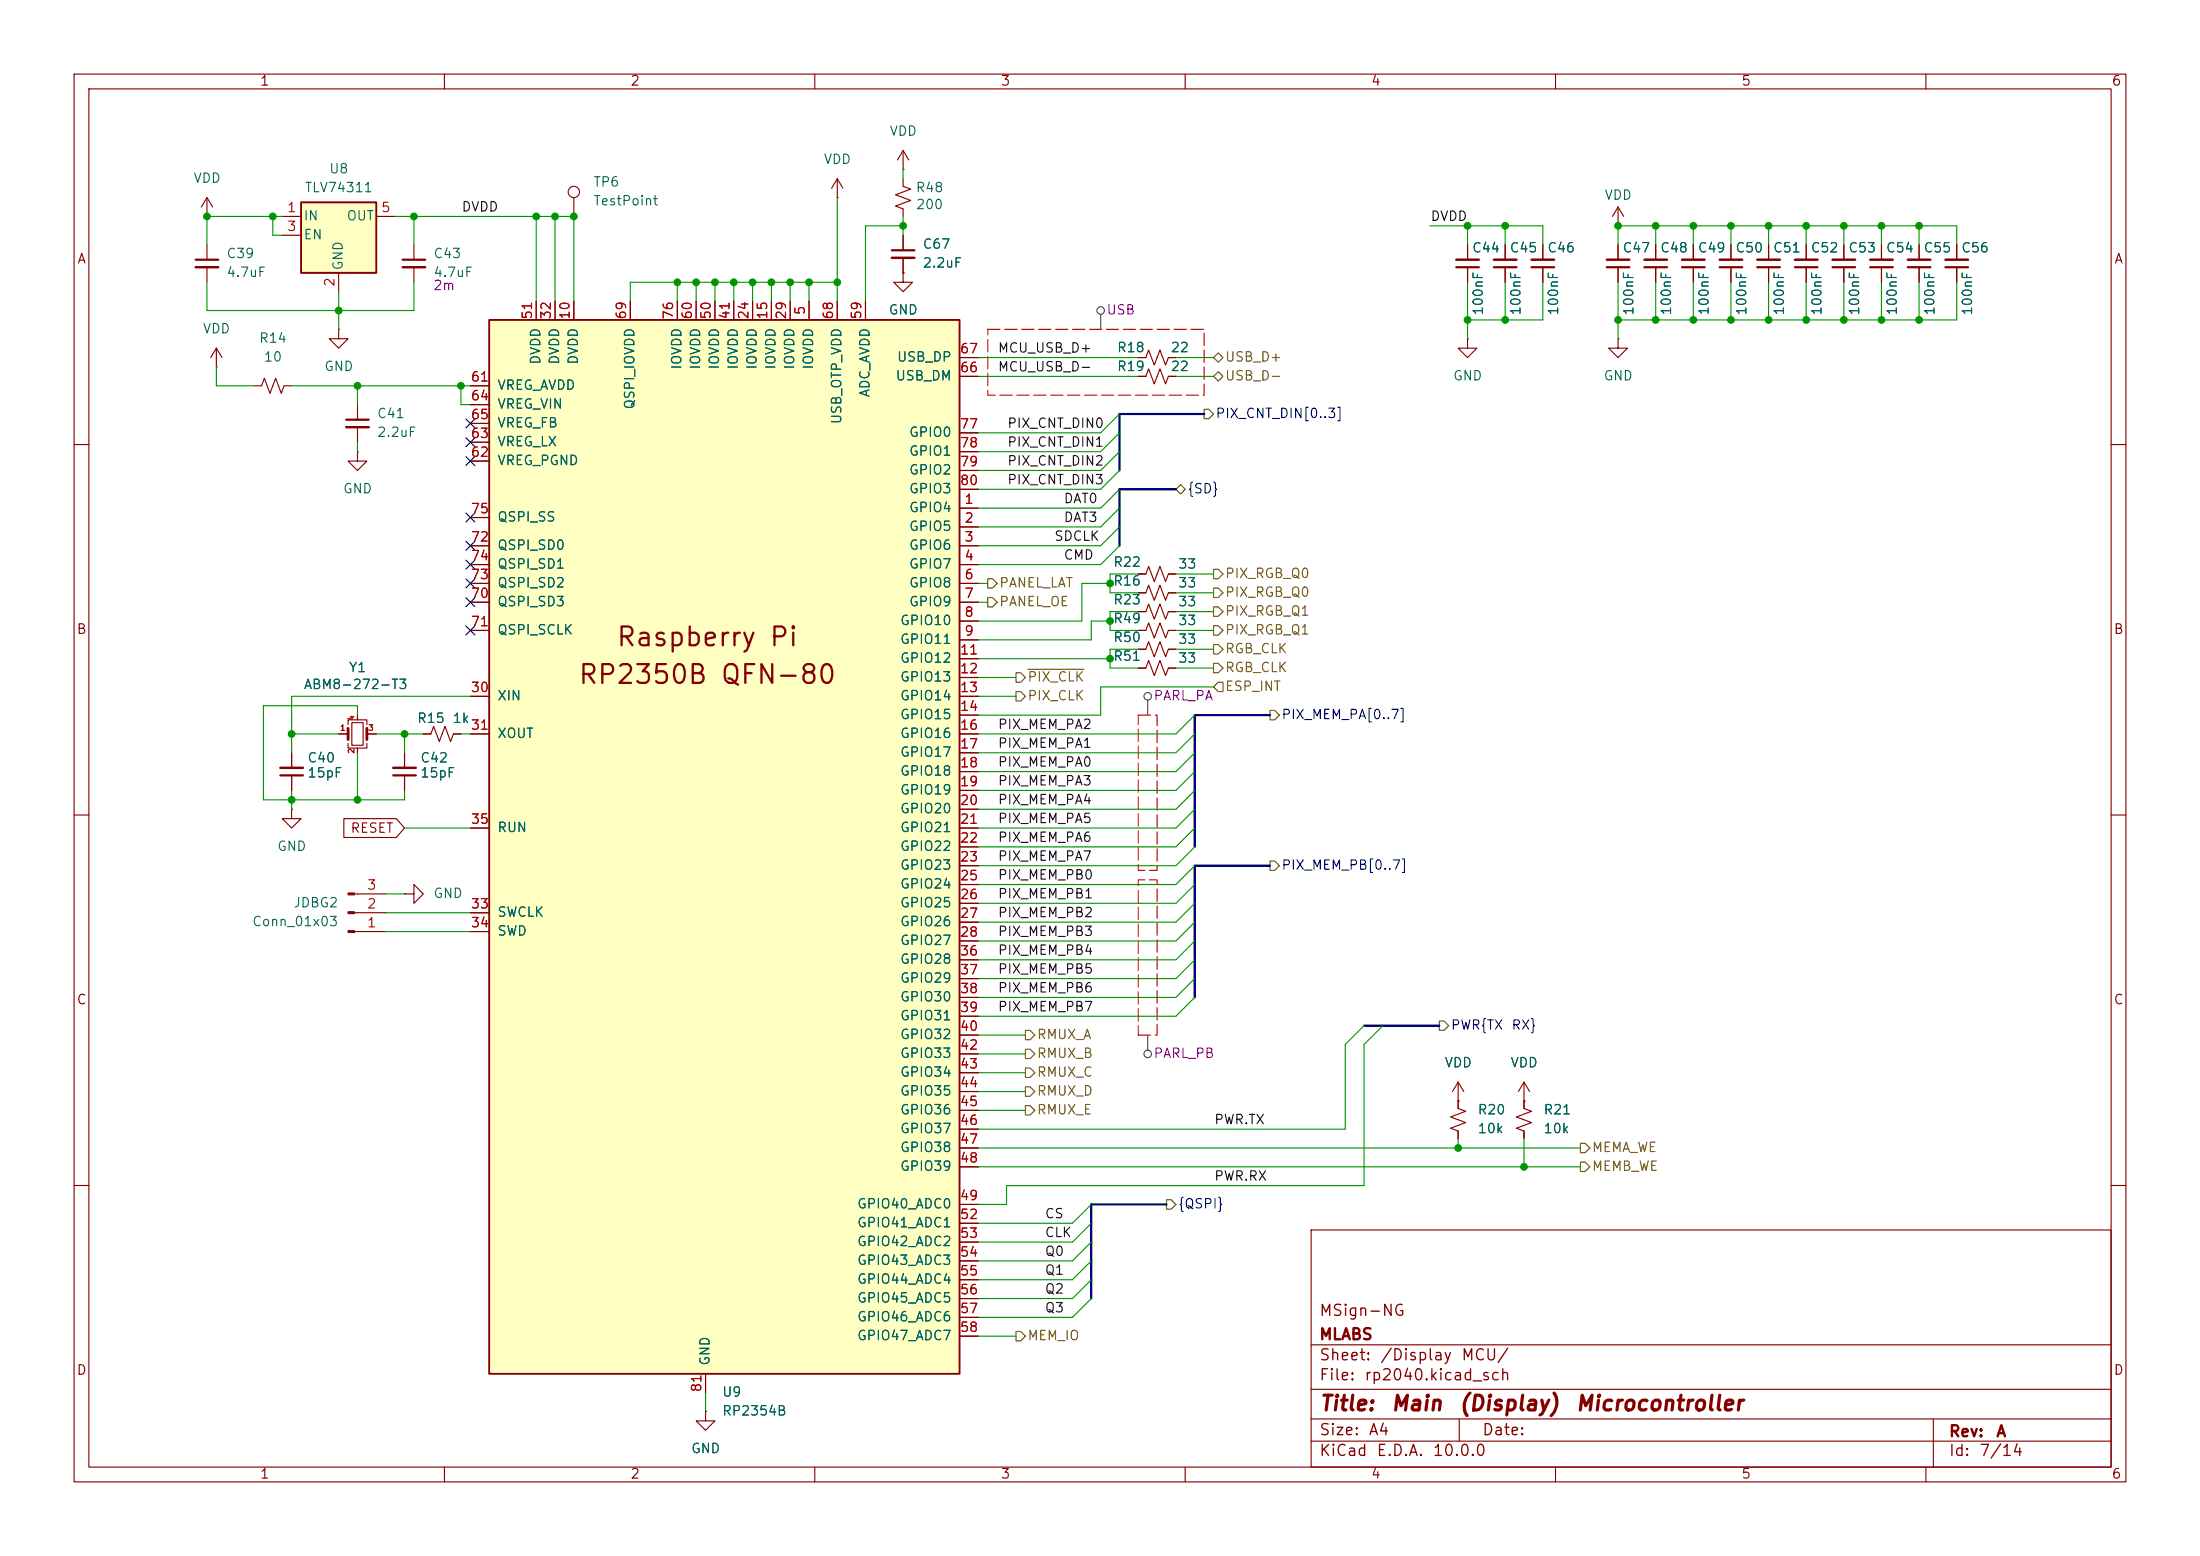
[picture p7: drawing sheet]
<svg xmlns="http://www.w3.org/2000/svg" width="297mm" height="210mm" viewBox="0 0 297 210" stroke-linecap="round" stroke-linejoin="round" font-family="sans-serif">
<g fill="none" stroke="#840000" stroke-width=".15">
<path d="M10 10h277v190h-277zM12 12h273v186h-273zM60 10v2M110 10v2M160 10v2M210 10v2M260 10v2M27.9 29.2h.1M27.9 26.7l-.7 1.2M27.9 26.7l.8 1.2M27.9 26.7v2.5M27.9 33v2.1"/>
<path d="M27.9 36.1v2M55.9 33v2.1M55.9 36.1v2M29.2 49.5h.1M29.2 47l-.8 1.3M29.2 47l.8 1.3M29.2 47v2.5M34.3 52.1h1l.4-1 .7 2 .8-2 .8 2 .4-1h1M45.7 44.5v1.2h1.3l-1.3 1.3-1.3-1.3h1.3M45.7 44.5h.1M48.3 54.6v2M48.3 57.7v2"/>
<path d="M153.7 48.3h1l.4-1.1 .7 2.1 .8-2.1 .8 2.1 .3-1h1M10 60h2M285 60h2M10 110h2M285 110h2M10 160h2M177 166h108v32h-108zM285 160h2M60 198v2M110 198v2M160 198v2M177 194.5h108"/>
<path d="M177 191.5h108M177 187.5h108M177 181.5h108M197 191.5v3M210 198v2M260 198v2M261 191.5v6.5"/>
</g>
<path d="M26.4 35.1h3.1M54.4 35.1h3M46.7 56.6h3.1" fill="none" stroke="#840000" stroke-width=".3"/>
<path d="M26.4 36.1h3.1M54.4 36.1h3M46.7 57.7h3.1" fill="none" stroke="#840000" stroke-width=".33"/>
<path d="M40.6 27.3h10.2v9.5h-10.2z" fill="#ffffc2"/>
<path d="M40.6 27.3h10.2v9.5h-10.2z" fill="none" stroke="#840000" stroke-width=".25"/>
<g fill="none" stroke="#840000" stroke-width=".15">
<path d="M38.1 29.2h2.5M38.1 31.8h2.5M45.7 36.8v2.6M50.8 29.2h2.5M198.1 33v2.1M198.1 36.1v2M203.2 33v2.1M203.2 36.1v2M208.3 33v2.1M208.3 36.1v2M218.4 30.5h.1M218.4 27.9v2.6"/>
<path d="M218.4 33v2.1M218.4 36.1v2M218.4 27.9l-.7 1.3M218.4 27.9l.8 1.3M238.8 33v2.1M238.8 36.1v2M243.8 33v2.1M243.8 36.1v2M248.9 33v2.1M248.9 36.1v2M254 33v2.1M254 36.1v2"/>
<path d="M259.1 33v2.1M259.1 36.1v2M264.2 33v2.1M264.2 36.1v2M153.7 50.8h1l.4-1 .7 2 .8-2 .8 2 .3-1h1M198.1 45.7v1.3h1.3l-1.3 1.3-1.3-1.3h1.3M198.1 45.7h.1M218.4 45.7v1.3h1.3l-1.3 1.3-1.2-1.3h1.2M218.4 45.7h.1M48.3 61v1.2h1.2l-1.2 1.3-1.3-1.3h1.3M48.3 61h.1M45.7 99.1h1.3"/>
<path d="M47 97.8v-.6h2.5v.6M47.5 97.5h1.5v3.1h-1.5zM48.3 96.5v.7M49.5 99.1h1.3M57.1 99.1h1.1l.3-1.1 .8 2.1 .8-2.1 .7 2.1 .4-1h1M153.7 82.6h1l.4-1.1 .7 2.1 .8-2.1 .8 2.1 .3-1h1M39.4 109.2v1.3h1.2l-1.2 1.3-1.3-1.3h1.3M39.4 109.2h.1M47 100.3v.7h2.5v-.7M48.3 101v.6M196.8 148.6h.1M196.8 146.1v3.5l1.1 .4-2.1 .7 2.1 .8-2.1 .8 1 .4v1"/>
<path d="M196.8 146.1l-.7 1.2M196.8 146.1l.8 1.2M205.7 148.6h.1M205.7 146.1v3.5l1.1 .4-2.1 .7 2.1 .8-2.1 .8 1 .4v1M205.7 146.1l-.7 1.2M205.7 146.1l.8 1.2M95.2 190.5v1.3h1.3l-1.3 1.2-1.2-1.2h1.2M95.2 190.5h.1"/>
</g>
<path d="M47 98.3v1.5M49.5 98.3v1.5" fill="none" stroke="#840000" stroke-width=".38"/>
<path d="M196.6 36.1h3M201.7 36.1h3M206.8 36.1h3M216.9 36.1h3.1M237.2 36.1h3.1M242.3 36.1h3.1M247.4 36.1h3M252.5 36.1h3M257.6 36.1h3M262.6 36.1h3.1" fill="none" stroke="#840000" stroke-width=".3"/>
<path d="M196.6 35.1h3M201.7 35.1h3M206.8 35.1h3M216.9 35.1h3.1M237.2 35.1h3.1M242.3 35.1h3.1M247.4 35.1h3M252.5 35.1h3M257.6 35.1h3M262.6 35.1h3.1" fill="none" stroke="#840000" stroke-width=".33"/>
<path d="M66 43.2h63.5v142.2h-63.5z" fill="#ffffc2"/>
<path d="M66 43.2h63.5v142.2h-63.5z" fill="none" stroke="#840000" stroke-width=".25"/>
<g fill="none" stroke="#840000" stroke-width=".15">
<path d="M77.5 26.7v2.5M113 26.7h.1M113 24.1v2.6M113 24.1l-.7 1.3M113 24.1l.8 1.3M121.9 36.8v1.3h1.3l-1.3 1.3-1.3-1.3h1.3M121.9 36.8h.1M121.9 24.1v1l1 .4-2 .8 2 .8-2 .7 1 .4v1M121.9 22.9h.1M121.9 20.3v2.6M121.9 31.8v2M121.9 34.8v2"/>
<path d="M121.9 20.3l-.7 1.3M121.9 20.3l.8 1.3M198.1 33v2.1M198.1 36.1v2M203.2 33v2.1M203.2 36.1v2M208.3 33v2.1M208.3 36.1v2M218.4 33v2.1M218.4 36.1v2M223.5 33v2.1M223.5 36.1v2"/>
<path d="M228.6 33v2.1M228.6 36.1v2M233.7 33v2.1M233.7 36.1v2M238.8 33v2.1M238.8 36.1v2M243.8 33v2.1M243.8 36.1v2M248.9 33v2.1M248.9 36.1v2M254 33v2.1M254 36.1v2"/>
<path d="M259.1 33v2.1M259.1 36.1v2M264.2 33v2.1M264.2 36.1v2M63.5 52.1h2.5M63.5 59.7h2.5M63.5 54.6h2.5M63.5 57.2h2.5M72.4 40.6v2.6M74.9 40.6v2.6M77.5 40.6v2.6M85.1 40.6v2.6"/>
<path d="M91.4 40.6v2.6M94 40.6v2.6M96.5 40.6v2.6M99.1 40.6v2.6M101.6 40.6v2.6M104.1 40.6v2.6M106.7 40.6v2.6M109.2 40.6v2.6M113 40.6v2.6M116.8 40.6v2.6M129.5 50.8h2.6M129.5 48.3h2.6"/>
<path d="M129.5 58.4h2.6M153.7 50.8h1M153.7 48.3h1M157.7 50.8h1M157.7 48.3h1M63.5 73.7h2.5M63.5 76.2h2.5M63.5 78.7h2.5M63.5 62.2h2.5M63.5 69.9h2.5M129.5 68.6h2.6M129.5 71.1h2.6"/>
<path d="M129.5 73.7h2.6M129.5 76.2h2.6M129.5 78.7h2.6M129.5 61h2.6M129.5 63.5h2.6M129.5 66h2.6M153.7 77.5h1l.4-1 .7 2 .8-2 .8 2 .3-1h1M45.7 99.1h1.3M48.3 96.5v.7M49.5 99.1h1.3M57.1 99.1h1.1M61.2 99.1h1"/>
<path d="M63.5 81.3h2.5M63.5 94h2.5M63.5 99.1h2.5M63.5 85.1h2.5M129.5 81.3h2.6M129.5 83.8h2.6M129.5 86.4h2.6M129.5 88.9h2.6M129.5 91.4h2.6M129.5 94h2.6M129.5 96.5h2.6M129.5 99.1h2.6"/>
<path d="M153.7 87.6h1l.4-1 .7 2 .8-2 .8 2 .3-1h1M153.7 80h1l.4-1 .7 2 .8-2 .8 2 .3-1h1M153.7 85.1h1l.4-1 .7 2 .8-2 .8 2 .3-1h1M153.7 90.2h1l.4-1 .7 2 .8-2 .8 2 .3-1h1M153.7 82.6h1M157.7 82.6h1M39.4 101.6v2M39.4 104.6v2.1M46.4 110.5h7.1l1.1 1.3-1.1 1.2h-7.1zM48.3 101v.6M54.6 101.6v2M54.6 104.6v2.1"/>
<path d="M63.5 111.8h2.5M129.5 101.6h2.6M129.5 104.1h2.6M129.5 106.7h2.6M129.5 109.2h2.6M129.5 111.8h2.6M129.5 114.3h2.6M129.5 116.8h2.6M129.5 119.4h2.6M47.9 123.2h4.2M47.9 125.7h4.2M47.9 120.7h4.2"/>
<path d="M54.6 120.7h1.3v-1.3l1.2 1.3-1.2 1.2v-1.2M54.6 120.7h.1M63.5 123.2h2.5M63.5 125.7h2.5M129.5 121.9h2.6M129.5 124.5h2.6M129.5 127h2.6M129.5 129.5h2.6M129.5 132.1h2.6M129.5 134.6h2.6M129.5 137.2h2.6M129.5 139.7h2.6"/>
<path d="M129.5 142.2h2.6M129.5 144.8h2.6M129.5 147.3h2.6M129.5 149.9h2.6M129.5 152.4h2.6M129.5 154.9h2.6M129.5 157.5h2.6M196.8 148.6h.1M196.8 148.6v1M196.8 152.7v1M205.7 148.6h.1M205.7 148.6v1"/>
<path d="M205.7 152.7v1M129.5 162.6h2.6M129.5 165.1h2.6M129.5 167.6h2.6M129.5 170.2h2.6M129.5 172.7h2.6M129.5 175.3h2.6M129.5 177.8h2.6M95.2 190.5h.1M95.2 185.4v2.6M129.5 180.3h2.6"/>
<circle cx="77.5" cy="25.9" r=".76"/>
</g>
<path d="M120.4 33.8h3M222 36.1h3M227.1 36.1h3M232.2 36.1h3M37.8 104.6h3.1M53.1 104.6h3" fill="none" stroke="#840000" stroke-width=".3"/>
<path d="M120.4 34.8h3M222 35.1h3M227.1 35.1h3M232.2 35.1h3M37.8 103.6h3.1M53.1 103.6h3" fill="none" stroke="#840000" stroke-width=".33"/>
<g fill="#840000" stroke="#840000" stroke-width=".15">
<path d="M47 125.6h.9v.3h-.9z"/>
<path d="M47 123.1h.9v.2h-.9z"/>
<path d="M47 120.5h.9v.3h-.9z"/>
</g>
<g fill="none" stroke="#484848" stroke-width=".15">
<path d="M148.6 42.4v2.1M154.9 94.5v2M154.9 139.7v2"/>
<circle cx="148.6" cy="41.9" r=".51"/>
<circle cx="154.9" cy="94" r=".51"/>
<circle cx="154.9" cy="142.2" r=".51"/>
</g>
<path d="M133.3 44.5h29.3v8.8h-29.3v-8.8M153.7 96.5h2.5v21h-2.5v-21M153.7 139.7h2.5v-21h-2.5v21" fill="none" stroke="#f00" stroke-width=".15" stroke-dasharray="1.7 .6"/>
<g fill="none" stroke="#725600" stroke-width=".15">
<path d="M162.6 55.2h.6l.6 .7-.6 .6h-.6zM163.8 50.8l.7-.6 .6 .6-.6 .6zM163.8 48.3l.7-.7 .6 .7-.6 .6zM133.3 78.1h.7l.6 .6-.6 .7h-.7zM158.7 66l.7-.6 .6 .6-.6 .7zM163.8 79.4h.7l.6 .6-.6 .6h-.7zM163.8 76.8h.7l.6 .7-.6 .6h-.7zM133.3 80.6h.7l.6 .7-.6 .6h-.7zM137.2 93.3h.6l.6 .7-.6 .6h-.6zM137.2 90.8h.6l.6 .6-.6 .7h-.6zM138.7 90.3h7.6M163.8 84.5h.7l.6 .6-.6 .6h-.7z"/>
<path d="M163.8 89.5h.7l.6 .7-.6 .6h-.7zM163.8 87h.7l.6 .6-.6 .7h-.7zM163.8 81.9h.7l.6 .7-.6 .6h-.7zM164.5 92.1h.6v1.2h-.6l-.7-.6zM171.4 95.9h.7l.6 .6-.6 .7h-.7zM171.4 116.2h.7l.6 .6-.6 .7h-.7zM138.4 139.1h.7l.6 .6-.6 .6h-.7zM194.3 137.8h.6l.7 .6-.7 .7h-.6zM138.4 146.7h.7l.6 .6-.6 .7h-.7zM138.4 144.1h.7l.6 .7-.6 .6h-.7zM138.4 149.2h.7l.6 .7-.6 .6h-.7zM138.4 141.6h.7l.6 .6-.6 .7h-.7z"/>
<path d="M213.4 154.3h.6l.6 .6-.6 .7h-.6zM213.4 156.8h.6l.6 .7-.6 .6h-.6zM137.2 179.7h.6l.6 .6-.6 .7h-.6zM157.5 161.9h.6l.6 .7-.6 .6h-.6z"/>
</g>
<path d="M162.6 55.9h-11.5v7.6M158.7 66h-7.6v7.7M171.4 96.5h-10.1v17.8M171.4 116.8h-10.1v17.8M184.1 138.4h10.2M157.5 162.6h-10.2v12.7" fill="none" stroke="#000084" stroke-width=".3"/>
<g fill="none" stroke="#009600" stroke-width=".15">
<path d="M27.9 38.1v3.8h28v-3.8M36.8 29.2v2.6h1.3M38.1 29.2h-10.2v3.8M45.7 39.4v5.1M53.3 29.2h24.2v11.4M55.9 29.2v3.8M72.4 29.2v11.4M74.9 29.2v11.4M91.4 38.1v2.5M94 38.1v2.5M96.5 38.1v2.5M99.1 38.1v2.5"/>
<path d="M101.6 38.1v2.5M104.1 38.1v2.5M106.7 38.1v2.5M109.2 38.1v2.5M113 26.7v13.9M113 38.1h-27.9v2.5M121.9 30.5h-5.1v10.1M121.9 22.9v1.2M121.9 29.2v2.6M193 30.5h15.3v2.5M198.1 30.5v2.5M198.1 38.1v7.6"/>
<path d="M203.2 30.5v2.5M203.2 38.1v5.1M208.3 38.1v5.1h-10.2M218.4 33v-2.5h45.8v2.5M218.4 38.1v7.6M223.5 30.5v2.5M223.5 38.1v5.1M228.6 30.5v2.5M228.6 38.1v5.1M233.7 30.5v2.5M233.7 38.1v5.1M238.8 30.5v2.5"/>
<path d="M238.8 38.1v5.1M243.8 30.5v2.5M243.8 38.1v5.1M248.9 30.5v2.5M248.9 38.1v5.1M254 30.5v2.5M254 38.1v5.1M259.1 30.5v2.5M259.1 38.1v5.1M264.2 38.1v5.1h-45.8M29.2 49.5v2.6h5.1M39.4 52.1h24.1"/>
<path d="M48.3 52.1v2.5M48.3 59.7v1.3M62.2 52.1v2.5h1.3M132.1 50.8h21.6M132.1 48.3h21.6M151.1 58.4l-2.5 2.6h-16.5M151.1 55.9l-2.5 2.5h-16.5M158.7 50.8h5.1M158.7 48.3h5.1M132.1 78.7h1.2M149.9 78.7h-3.9v5.1h-13.9M151.1 61l-2.5 2.5h-16.5"/>
<path d="M151.1 63.5l-2.5 2.5h-16.5M151.1 73.7l-2.5 2.5h-16.5M151.1 68.6l-2.5 2.5h-16.5M151.1 66l-2.5 2.6h-16.5M151.1 71.1l-2.5 2.6h-16.5M153.7 77.5h-3.8v2.5h3.8M158.7 77.5h5.1M39.4 99.1h6.3M48.3 96.5v-1.2h-12.7v12.7h19v-1.3M50.8 99.1h6.3M54.6 99.1v2.5M62.2 99.1h1.3"/>
<path d="M63.5 94h-24.1v7.6M132.1 94h5.1M132.1 91.4h5.1M132.1 81.3h1.2M132.1 88.9h17.8M149.9 83.8h-2.6v2.6h-15.2M153.7 82.6h-3.8v2.5h3.8M153.7 87.6h-3.8v2.6h3.8M158.7 85.1h5.1M158.7 80h5.1M158.7 82.6h5.1M158.7 87.6h5.1"/>
<path d="M158.7 90.2h5.1M161.3 96.5l-2.6 2.6h-26.6M161.3 99.1l-2.6 2.5h-26.6M163.8 92.7h-15.2v3.8h-16.5M39.4 106.7v2.5M48.3 101.6v6.4M54.6 111.8h8.9M161.3 109.2l-2.6 2.6h-26.6M161.3 106.7l-2.6 2.5h-26.6M161.3 114.3l-2.6 2.5h-26.6M161.3 116.8l-2.6 2.6h-26.6M161.3 111.8l-2.6 2.5h-26.6"/>
<path d="M161.3 101.6l-2.6 2.5h-26.6M161.3 104.1l-2.6 2.6h-26.6M161.3 119.4l-2.6 2.5h-26.6M52.1 125.7h11.4M52.1 120.7h2.5M52.1 123.2h11.4M132.1 139.7h6.3M161.3 134.6l-2.6 2.6h-26.6M161.3 127l-2.6 2.5h-26.6M161.3 132.1l-2.6 2.5h-26.6M161.3 124.5l-2.6 2.5h-26.6M161.3 129.5l-2.6 2.6h-26.6"/>
<path d="M161.3 121.9l-2.6 2.6h-26.6M184.1 138.4l-2.5 2.6v11.4h-49.5M186.7 138.4l-2.6 2.6v19h-48.2v2.6h-3.8M132.1 157.5h81.3M132.1 154.9h81.3M132.1 144.8h6.3M132.1 149.9h6.3M132.1 147.3h6.3M132.1 142.2h6.3M196.8 153.7v1.2M205.7 153.7v3.8M147.3 162.6l-2.5 2.5h-12.7"/>
<path d="M147.3 175.3l-2.5 2.5h-12.7M147.3 172.7l-2.5 2.6h-12.7M147.3 167.6l-2.5 2.6h-12.7M147.3 165.1l-2.5 2.5h-12.7M147.3 170.2l-2.5 2.5h-12.7M95.2 188v2.5M132.1 180.3h5.1"/>
</g>
<g fill="none" stroke="#000084" stroke-width=".15">
<path d="M62.9 56.5l1.2 1.3M62.9 59.1l1.2 1.2M64.1 56.5l-1.2 1.3M64.1 59.1l-1.2 1.2M62.9 61.6l1.2 1.2M62.9 69.2l1.2 1.3M62.9 73.1l1.2 1.2M62.9 78.1l1.2 1.2M62.9 75.6l1.2 1.2M64.1 61.6l-1.2 1.2M64.1 69.2l-1.2 1.3M64.1 73.1l-1.2 1.2"/>
<path d="M64.1 78.1l-1.2 1.2M64.1 75.6l-1.2 1.2M62.9 84.5l1.2 1.2M62.9 80.7l1.2 1.2M64.1 84.5l-1.2 1.2M64.1 80.7l-1.2 1.2"/>
</g>
<g fill="#009600" stroke="#009600" stroke-width=".14">
<circle cx="223.5" cy="43.2" r=".46"/>
<circle cx="228.6" cy="43.2" r=".46"/>
<circle cx="233.7" cy="30.5" r=".46"/>
<circle cx="238.8" cy="30.5" r=".46"/>
<circle cx="238.8" cy="43.2" r=".46"/>
<circle cx="233.7" cy="43.2" r=".46"/>
<circle cx="228.6" cy="30.5" r=".46"/>
<circle cx="196.8" cy="154.9" r=".46"/>
<circle cx="205.7" cy="157.5" r=".46"/>
<circle cx="149.9" cy="83.8" r=".46"/>
<circle cx="149.9" cy="88.9" r=".46"/>
<circle cx="203.2" cy="30.5" r=".46"/>
<circle cx="198.1" cy="30.5" r=".46"/>
<circle cx="203.2" cy="43.2" r=".46"/>
<circle cx="218.4" cy="43.2" r=".46"/>
<circle cx="198.1" cy="43.2" r=".46"/>
<circle cx="223.5" cy="30.5" r=".46"/>
<circle cx="218.4" cy="30.5" r=".46"/>
<circle cx="248.9" cy="43.2" r=".46"/>
<circle cx="254" cy="43.2" r=".46"/>
<circle cx="248.9" cy="30.5" r=".46"/>
<circle cx="243.8" cy="30.5" r=".46"/>
<circle cx="254" cy="30.5" r=".46"/>
<circle cx="259.1" cy="30.5" r=".46"/>
<circle cx="243.8" cy="43.2" r=".46"/>
<circle cx="259.1" cy="43.2" r=".46"/>
<circle cx="91.4" cy="38.1" r=".46"/>
<circle cx="77.5" cy="29.2" r=".46"/>
<circle cx="62.2" cy="52.1" r=".46"/>
<circle cx="55.9" cy="29.2" r=".46"/>
<circle cx="72.4" cy="29.2" r=".46"/>
<circle cx="74.9" cy="29.2" r=".46"/>
<circle cx="48.3" cy="52.1" r=".46"/>
<circle cx="27.9" cy="29.2" r=".46"/>
<circle cx="36.8" cy="29.2" r=".46"/>
<circle cx="45.7" cy="41.9" r=".46"/>
<circle cx="39.4" cy="108" r=".46"/>
<circle cx="54.6" cy="99.1" r=".46"/>
<circle cx="39.4" cy="99.1" r=".46"/>
<circle cx="48.3" cy="108" r=".46"/>
<circle cx="104.1" cy="38.1" r=".46"/>
<circle cx="101.6" cy="38.1" r=".46"/>
<circle cx="106.7" cy="38.1" r=".46"/>
<circle cx="109.2" cy="38.1" r=".46"/>
<circle cx="121.9" cy="30.5" r=".46"/>
<circle cx="96.5" cy="38.1" r=".46"/>
<circle cx="99.1" cy="38.1" r=".46"/>
<circle cx="94" cy="38.1" r=".46"/>
<circle cx="113" cy="38.1" r=".46"/>
<circle cx="149.9" cy="78.7" r=".46"/>
</g>
<g font-size="2.5" fill="#840000">
<text x="83.1" y="87.9">Raspberry</text>
<text x="103.7" y="87.9">Pi</text>
<text x="77.9" y="92.9">RP2350B</text>
<text x="97.1" y="92.9">QFN-80</text>
</g>
<g font-size="2" fill="#840000">
<text x="178" y="190.9">Title:</text>
<text x="187.7" y="190.9">Main</text>
<text x="196.8" y="190.9">(Display)</text>
<text x="212.6" y="190.9">Microcontroller</text>
</g>
<g font-size="1.5" fill="#840000">
<text x="178" y="178">MSign-NG</text>
<text x="178" y="184">Sheet:</text>
<text x="178" y="181.2">MLABS</text>
<text x="186.2" y="184">/Display</text>
<text x="197.2" y="184">MCU/</text>
<text x="178" y="186.7">File:</text>
<text x="184.1" y="186.7">rp2040.kicad_sch</text>
<text x="178" y="196.9">KiCad</text>
<text x="178" y="194.1">Size:</text>
<text x="184.7" y="194.1">A4</text>
<text x="185.7" y="196.9">E.D.A.</text>
<text x="193.3" y="196.9">10.0.0</text>
<text x="200" y="194.1">Date:</text>
<text x="263" y="194.3">Rev:</text>
<text x="263" y="196.9">Id:</text>
<text x="267.1" y="196.9">7/14</text>
<text x="269.4" y="194.3">A</text>
</g>
<g font-size="1.3" fill="#840000">
<text x="35" y="11.9">1</text>
<text x="85" y="11.9">2</text>
<text x="135" y="11.9">3</text>
<text x="185" y="11.9">4</text>
<text x="235" y="11.9">5</text>
<text x="285" y="11.9">6</text>
<text x="10.3" y="35.9">A</text>
<text x="285.3" y="35.9">A</text>
<text x="10.3" y="85.9">B</text>
<text x="285.3" y="85.9">B</text>
<text x="47.2" y="112.7">RESET</text>
<text x="10.3" y="135.9">C</text>
<text x="285.3" y="135.9">C</text>
<text x="10.3" y="185.9">D</text>
<text x="285.3" y="185.9">D</text>
<text x="35" y="199.9">1</text>
<text x="85" y="199.9">2</text>
<text x="135" y="199.9">3</text>
<text x="185" y="199.9">4</text>
<text x="235" y="199.9">5</text>
<text x="285" y="199.9">6</text>
</g>
<g font-size="1.3" fill="#006464">
<text x="44.3" y="23.7">U8</text>
<text x="111.1" y="22.5">VDD</text>
<text x="120" y="18.6">VDD</text>
<text x="26" y="25">VDD</text>
<text x="41.1" y="26.3">TLV74311</text>
<text x="80" y="25.5">TP6</text>
<text x="80" y="28">TestPoint</text>
<text x="123.5" y="26.3">R48</text>
<text x="123.6" y="28.5">200</text>
<text x="216.5" y="27.3">VDD</text>
<text x="30.5" y="35.2">C39</text>
<text x="40.9" y="30.1">IN</text>
<text x="40.9" y="32.6">EN</text>
<text x="46.7" y="30.1">OUT</text>
<text x="58.4" y="35.2">C43</text>
<text x="124.5" y="33.9">C67</text>
<text x="198.6" y="34.4">C44</text>
<text x="203.7" y="34.4">C45</text>
<text x="208.8" y="34.4">C46</text>
<text x="219" y="34.4">C47</text>
<text x="224" y="34.4">C48</text>
<text x="229.1" y="34.4">C49</text>
<text x="234.2" y="34.4">C50</text>
<text x="239.3" y="34.4">C51</text>
<text x="244.4" y="34.4">C52</text>
<text x="249.4" y="34.4">C53</text>
<text x="254.5" y="34.4">C54</text>
<text x="259.6" y="34.4">C55</text>
<text x="264.7" y="34.4">C56</text>
<text x="30.5" y="37.7">4.7uF</text>
<text x="46.6" y="36.6" transform="rotate(-90 46.6 36.6)">GND</text>
<text x="58.4" y="37.7">4.7uF</text>
<text x="124.5" y="36.4">2.2uF</text>
<text x="27.3" y="45.3">VDD</text>
<text x="34.9" y="46.6">R14</text>
<text x="119.9" y="42.8">GND</text>
<text x="150.7" y="47.9">R18</text>
<text x="157.9" y="47.9">22</text>
<text x="200.5" y="42.7" transform="rotate(-90 200.5 42.7)">100nF</text>
<text x="205.6" y="42.7" transform="rotate(-90 205.6 42.7)">100nF</text>
<text x="210.7" y="42.7" transform="rotate(-90 210.7 42.7)">100nF</text>
<text x="220.8" y="42.7" transform="rotate(-90 220.8 42.7)">100nF</text>
<text x="225.9" y="42.7" transform="rotate(-90 225.9 42.7)">100nF</text>
<text x="231" y="42.7" transform="rotate(-90 231 42.7)">100nF</text>
<text x="236.1" y="42.7" transform="rotate(-90 236.1 42.7)">100nF</text>
<text x="241.1" y="42.7" transform="rotate(-90 241.1 42.7)">100nF</text>
<text x="246.2" y="42.7" transform="rotate(-90 246.2 42.7)">100nF</text>
<text x="251.3" y="42.7" transform="rotate(-90 251.3 42.7)">100nF</text>
<text x="256.4" y="42.7" transform="rotate(-90 256.4 42.7)">100nF</text>
<text x="261.5" y="42.7" transform="rotate(-90 261.5 42.7)">100nF</text>
<text x="266.5" y="42.7" transform="rotate(-90 266.5 42.7)">100nF</text>
<text x="35.5" y="49.1">10</text>
<text x="43.7" y="50.4">GND</text>
<text x="67.1" y="52.9">VREG_AVDD</text>
<text x="73.3" y="49.3" transform="rotate(-90 73.3 49.3)">DVDD</text>
<text x="75.8" y="49.3" transform="rotate(-90 75.8 49.3)">DVDD</text>
<text x="78.3" y="49.3" transform="rotate(-90 78.3 49.3)">DVDD</text>
<text x="92.3" y="50" transform="rotate(-90 92.3 50)">IOVDD</text>
<text x="94.8" y="50" transform="rotate(-90 94.8 50)">IOVDD</text>
<text x="97.4" y="50" transform="rotate(-90 97.4 50)">IOVDD</text>
<text x="99.9" y="50" transform="rotate(-90 99.9 50)">IOVDD</text>
<text x="102.5" y="50" transform="rotate(-90 102.5 50)">IOVDD</text>
<text x="105" y="50" transform="rotate(-90 105 50)">IOVDD</text>
<text x="107.5" y="50" transform="rotate(-90 107.5 50)">IOVDD</text>
<text x="110.1" y="50" transform="rotate(-90 110.1 50)">IOVDD</text>
<text x="117.7" y="53.7" transform="rotate(-90 117.7 53.7)">ADC_AVDD</text>
<text x="120.8" y="51.7">USB_DM</text>
<text x="121" y="49.1">USB_DP</text>
<text x="150.7" y="50.4">R19</text>
<text x="157.9" y="50.4">22</text>
<text x="196.1" y="51.7">GND</text>
<text x="216.4" y="51.7">GND</text>
<text x="50.8" y="56.7">C41</text>
<text x="50.8" y="59.3">2.2uF</text>
<text x="67.1" y="55.5">VREG_VIN</text>
<text x="67.1" y="58">VREG_FB</text>
<text x="86" y="55.3" transform="rotate(-90 86 55.3)">QSPI_IOVDD</text>
<text x="113.9" y="57.3" transform="rotate(-90 113.9 57.3)">USB_OTP_VDD</text>
<text x="122.6" y="59.3">GPIO0</text>
<text x="67.1" y="63.1">VREG_PGND</text>
<text x="67.1" y="60.6">VREG_LX</text>
<text x="122.6" y="61.8">GPIO1</text>
<text x="122.6" y="64.4">GPIO2</text>
<text x="46.2" y="66.9">GND</text>
<text x="67.1" y="70.7">QSPI_SS</text>
<text x="122.6" y="69.4">GPIO4</text>
<text x="122.6" y="72">GPIO5</text>
<text x="122.6" y="66.9">GPIO3</text>
<text x="67.1" y="74.5">QSPI_SD0</text>
<text x="67.1" y="77.1">QSPI_SD1</text>
<text x="122.6" y="74.5">GPIO6</text>
<text x="122.6" y="77.1">GPIO7</text>
<text x="150.2" y="76.8">R22</text>
<text x="159" y="77.1">33</text>
<text x="67.1" y="82.1">QSPI_SD3</text>
<text x="67.1" y="79.6">QSPI_SD2</text>
<text x="122.6" y="79.6">GPIO8</text>
<text x="122.6" y="82.1">GPIO9</text>
<text x="150.2" y="81.9">R23</text>
<text x="150.2" y="79.3">R16</text>
<text x="159" y="82.1">33</text>
<text x="159" y="79.6">33</text>
<text x="67.1" y="86">QSPI_SCLK</text>
<text x="121.4" y="84.7">GPIO10</text>
<text x="121.4" y="87.2">GPIO11</text>
<text x="121.4" y="89.8">GPIO12</text>
<text x="150.2" y="87">R50</text>
<text x="150.2" y="84.4">R49</text>
<text x="150.2" y="89.5">R51</text>
<text x="159" y="87.2">33</text>
<text x="159" y="84.7">33</text>
<text x="159" y="89.8">33</text>
<text x="40.9" y="93.3">ABM8-272-T3</text>
<text x="47" y="91">Y1</text>
<text x="67.1" y="94.8">XIN</text>
<text x="121.4" y="92.3">GPIO13</text>
<text x="121.4" y="94.8">GPIO14</text>
<text x="56.2" y="97.9">R15</text>
<text x="61" y="97.9">1k</text>
<text x="67.1" y="99.9">XOUT</text>
<text x="121.4" y="97.4">GPIO15</text>
<text x="121.4" y="99.9">GPIO16</text>
<text x="41.4" y="103.2">C40</text>
<text x="41.4" y="105.3">15pF</text>
<text x="56.7" y="103.2">C42</text>
<text x="56.7" y="105.3">15pF</text>
<text x="121.4" y="102.5">GPIO17</text>
<text x="121.4" y="105">GPIO18</text>
<text x="121.4" y="107.5">GPIO19</text>
<text x="67.1" y="112.6">RUN</text>
<text x="121.4" y="110.1">GPIO20</text>
<text x="121.4" y="112.6">GPIO21</text>
<text x="37.3" y="115.2">GND</text>
<text x="121.4" y="115.2">GPIO22</text>
<text x="121.4" y="117.7">GPIO23</text>
<text x="34" y="125.3">Conn_01x03</text>
<text x="39.5" y="122.8">JDBG2</text>
<text x="58.4" y="121.5">GND</text>
<text x="67.1" y="124.1">SWCLK</text>
<text x="121.4" y="120.2">GPIO24</text>
<text x="121.4" y="122.8">GPIO25</text>
<text x="121.4" y="125.3">GPIO26</text>
<text x="67.1" y="126.6">SWD</text>
<text x="121.4" y="127.9">GPIO27</text>
<text x="121.4" y="130.4">GPIO28</text>
<text x="121.4" y="132.9">GPIO29</text>
<text x="121.4" y="135.5">GPIO30</text>
<text x="121.4" y="138">GPIO31</text>
<text x="121.4" y="140.6">GPIO32</text>
<text x="121.4" y="143.1">GPIO33</text>
<text x="121.4" y="145.6">GPIO34</text>
<text x="121.4" y="148.2">GPIO35</text>
<text x="194.9" y="144.4">VDD</text>
<text x="203.8" y="144.4">VDD</text>
<text x="121.4" y="150.7">GPIO36</text>
<text x="121.4" y="153.3">GPIO37</text>
<text x="121.4" y="155.8">GPIO38</text>
<text x="199.4" y="153.3">10k</text>
<text x="199.4" y="150.7">R20</text>
<text x="208.3" y="153.3">10k</text>
<text x="208.3" y="150.7">R21</text>
<text x="121.4" y="158.3">GPIO39</text>
<text x="115.6" y="163.4">GPIO40_ADC0</text>
<text x="115.6" y="166">GPIO41_ADC1</text>
<text x="115.6" y="168.5">GPIO42_ADC2</text>
<text x="115.6" y="171">GPIO43_ADC3</text>
<text x="115.6" y="173.6">GPIO44_ADC4</text>
<text x="115.6" y="176.1">GPIO45_ADC5</text>
<text x="115.6" y="178.7">GPIO46_ADC6</text>
<text x="96.1" y="184.4" transform="rotate(-90 96.1 184.4)">GND</text>
<text x="115.6" y="181.2">GPIO47_ADC7</text>
<text x="97.4" y="188.8">U9</text>
<text x="97.4" y="191.4">RP2354B</text>
<text x="93.2" y="196.4">GND</text>
</g>
<g font-size="1.3" fill="#a90000">
<text x="38.7" y="29">1</text>
<text x="51.4" y="29">5</text>
<text x="38.7" y="31.5">3</text>
<text x="45.5" y="38.8" transform="rotate(-90 45.5 38.8)">2</text>
<text x="72.1" y="43.2" transform="rotate(-90 72.1 43.2)">51</text>
<text x="74.7" y="43.2" transform="rotate(-90 74.7 43.2)">32</text>
<text x="77.2" y="43.2" transform="rotate(-90 77.2 43.2)">10</text>
<text x="84.8" y="43.2" transform="rotate(-90 84.8 43.2)">69</text>
<text x="91.2" y="43.2" transform="rotate(-90 91.2 43.2)">76</text>
<text x="93.7" y="43.2" transform="rotate(-90 93.7 43.2)">60</text>
<text x="96.3" y="43.2" transform="rotate(-90 96.3 43.2)">50</text>
<text x="98.8" y="43.2" transform="rotate(-90 98.8 43.2)">41</text>
<text x="101.3" y="43.2" transform="rotate(-90 101.3 43.2)">24</text>
<text x="103.9" y="43.2" transform="rotate(-90 103.9 43.2)">15</text>
<text x="106.4" y="43.2" transform="rotate(-90 106.4 43.2)">29</text>
<text x="109" y="42.6" transform="rotate(-90 109 42.6)">5</text>
<text x="112.8" y="43.2" transform="rotate(-90 112.8 43.2)">68</text>
<text x="116.6" y="43.2" transform="rotate(-90 116.6 43.2)">59</text>
<text x="63.5" y="51.8">61</text>
<text x="129.5" y="50.5">66</text>
<text x="129.5" y="48">67</text>
<text x="63.5" y="59.4">63</text>
<text x="63.5" y="54.4">64</text>
<text x="63.5" y="56.9">65</text>
<text x="129.5" y="58.2">77</text>
<text x="63.5" y="62">62</text>
<text x="129.5" y="60.7">78</text>
<text x="129.5" y="63.2">79</text>
<text x="129.5" y="65.8">80</text>
<text x="63.5" y="69.6">75</text>
<text x="130.1" y="68.3">1</text>
<text x="130.1" y="70.9">2</text>
<text x="63.5" y="73.4">72</text>
<text x="63.5" y="75.9">74</text>
<text x="130.1" y="73.4">3</text>
<text x="130.1" y="75.9">4</text>
<text x="63.5" y="81">70</text>
<text x="63.5" y="78.5">73</text>
<text x="130.1" y="78.5">6</text>
<text x="130.1" y="81">7</text>
<text x="130.1" y="83.6">8</text>
<text x="63.5" y="84.8">71</text>
<text x="129.5" y="88.6">11</text>
<text x="130.1" y="86.1">9</text>
<text x="63.5" y="93.7">30</text>
<text x="129.5" y="91.2">12</text>
<text x="129.5" y="93.7">13</text>
<text x="63.5" y="98.8">31</text>
<text x="129.5" y="96.3">14</text>
<text x="129.5" y="98.8">16</text>
<text x="129.5" y="101.3">17</text>
<text x="129.5" y="103.9">18</text>
<text x="129.5" y="106.4">19</text>
<text x="63.5" y="111.5">35</text>
<text x="129.5" y="109">20</text>
<text x="129.5" y="111.5">21</text>
<text x="129.5" y="114">22</text>
<text x="129.5" y="116.6">23</text>
<text x="129.5" y="119.1">25</text>
<text x="49.5" y="125.5">1</text>
<text x="49.5" y="122.9">2</text>
<text x="49.5" y="120.4">3</text>
<text x="63.5" y="122.9">33</text>
<text x="63.5" y="125.5">34</text>
<text x="129.5" y="121.7">26</text>
<text x="129.5" y="124.2">27</text>
<text x="129.5" y="126.7">28</text>
<text x="129.5" y="129.3">36</text>
<text x="129.5" y="131.8">37</text>
<text x="129.5" y="134.4">38</text>
<text x="129.5" y="136.9">39</text>
<text x="129.5" y="139.4">40</text>
<text x="129.5" y="142">42</text>
<text x="129.5" y="144.5">43</text>
<text x="129.5" y="147.1">44</text>
<text x="129.5" y="149.6">45</text>
<text x="129.5" y="152.1">46</text>
<text x="129.5" y="154.7">47</text>
<text x="129.5" y="157.2">48</text>
<text x="129.5" y="162.3">49</text>
<text x="129.5" y="164.8">52</text>
<text x="129.5" y="167.4">53</text>
<text x="129.5" y="169.9">54</text>
<text x="129.5" y="172.5">55</text>
<text x="129.5" y="175">56</text>
<text x="129.5" y="177.5">57</text>
<text x="129.5" y="180.1">58</text>
<text x="95" y="188" transform="rotate(-90 95 188)">81</text>
</g>
<g font-size="1.3" fill="#0f0f0f">
<text x="62.2" y="28.9">DVDD</text>
<text x="193" y="30.1">DVDD</text>
<text x="134.6" y="47.9">MCU_USB_D+</text>
<text x="134.6" y="50.5">MCU_USB_D-</text>
<text x="135.9" y="58.1">PIX_CNT_DIN0</text>
<text x="135.9" y="63.2">PIX_CNT_DIN2</text>
<text x="135.9" y="65.7">PIX_CNT_DIN3</text>
<text x="135.9" y="60.6">PIX_CNT_DIN1</text>
<text x="143.5" y="70.8">DAT3</text>
<text x="143.5" y="68.2">DAT0</text>
<text x="142.2" y="73.3">SDCLK</text>
<text x="143.5" y="75.9">CMD</text>
<text x="134.6" y="98.7">PIX_MEM_PA2</text>
<text x="134.6" y="101.3">PIX_MEM_PA1</text>
<text x="134.6" y="103.8">PIX_MEM_PA0</text>
<text x="134.6" y="106.3">PIX_MEM_PA3</text>
<text x="134.6" y="111.4">PIX_MEM_PA5</text>
<text x="134.6" y="114">PIX_MEM_PA6</text>
<text x="134.6" y="108.9">PIX_MEM_PA4</text>
<text x="134.6" y="119">PIX_MEM_PB0</text>
<text x="134.6" y="116.5">PIX_MEM_PA7</text>
<text x="134.6" y="124.1">PIX_MEM_PB2</text>
<text x="134.6" y="121.6">PIX_MEM_PB1</text>
<text x="134.6" y="131.7">PIX_MEM_PB5</text>
<text x="134.6" y="126.7">PIX_MEM_PB3</text>
<text x="134.6" y="129.2">PIX_MEM_PB4</text>
<text x="134.6" y="134.3">PIX_MEM_PB6</text>
<text x="134.6" y="136.8">PIX_MEM_PB7</text>
<text x="163.8" y="152.1">PWR.TX</text>
<text x="163.8" y="159.7">PWR.RX</text>
<text x="141" y="167.3">CLK</text>
<text x="141" y="164.8">CS</text>
<text x="141" y="169.8">Q0</text>
<text x="141" y="172.4">Q1</text>
<text x="141" y="177.5">Q3</text>
<text x="141" y="174.9">Q2</text>
</g>
<g font-size="1.3" fill="#840084">
<text x="58.4" y="39.5">2m</text>
<text x="149.3" y="42.8">USB</text>
<text x="155.6" y="94.8">PARL_PA</text>
<text x="155.6" y="143.1">PARL_PB</text>
</g>
<g font-size="1.3" fill="#725600">
<text x="165.3" y="51.7">USB_D-</text>
<text x="165.3" y="49.1">USB_D+</text>
<text x="134.8" y="82.1">PANEL_OE</text>
<text x="134.8" y="79.6">PANEL_LAT</text>
<text x="165.3" y="80.9">PIX_RGB_Q0</text>
<text x="165.3" y="83.4">PIX_RGB_Q1</text>
<text x="165.3" y="78.3">PIX_RGB_Q0</text>
<text x="165.3" y="86">PIX_RGB_Q1</text>
<text x="165.3" y="88.5">RGB_CLK</text>
<text x="138.6" y="94.8">PIX_CLK</text>
<text x="138.6" y="92.3">PIX_CLK</text>
<text x="165.3" y="93.6">ESP_INT</text>
<text x="165.3" y="91">RGB_CLK</text>
<text x="139.9" y="143.1">RMUX_B</text>
<text x="139.9" y="140.6">RMUX_A</text>
<text x="139.9" y="148.2">RMUX_D</text>
<text x="139.9" y="145.6">RMUX_C</text>
<text x="139.9" y="150.7">RMUX_E</text>
<text x="214.8" y="155.8">MEMA_WE</text>
<text x="214.8" y="158.3">MEMB_WE</text>
<text x="138.6" y="181.2">MEM_IO</text>
</g>
<g font-size="1.3" fill="#000084">
<text x="164" y="56.7">PIX_CNT_DIN[0..3]</text>
<text x="160.2" y="66.9">{SD}</text>
<text x="172.9" y="97.4">PIX_MEM_PA[0..7]</text>
<text x="172.9" y="117.7">PIX_MEM_PB[0..7]</text>
<text x="195.8" y="139.3">PWR{TX</text>
<text x="204" y="139.3">RX}</text>
<text x="158.9" y="163.4">{QSPI}</text>
</g>
<g font-size=".8" fill="#a90000">
<text x="45.8" y="98.8">1</text>
<text x="48" y="101.8" transform="rotate(-90 48 101.8)">2</text>
<text x="48" y="97.4" transform="rotate(-90 48 97.4)">4</text>
<text x="49.6" y="98.8">3</text>
</g>
</svg>
